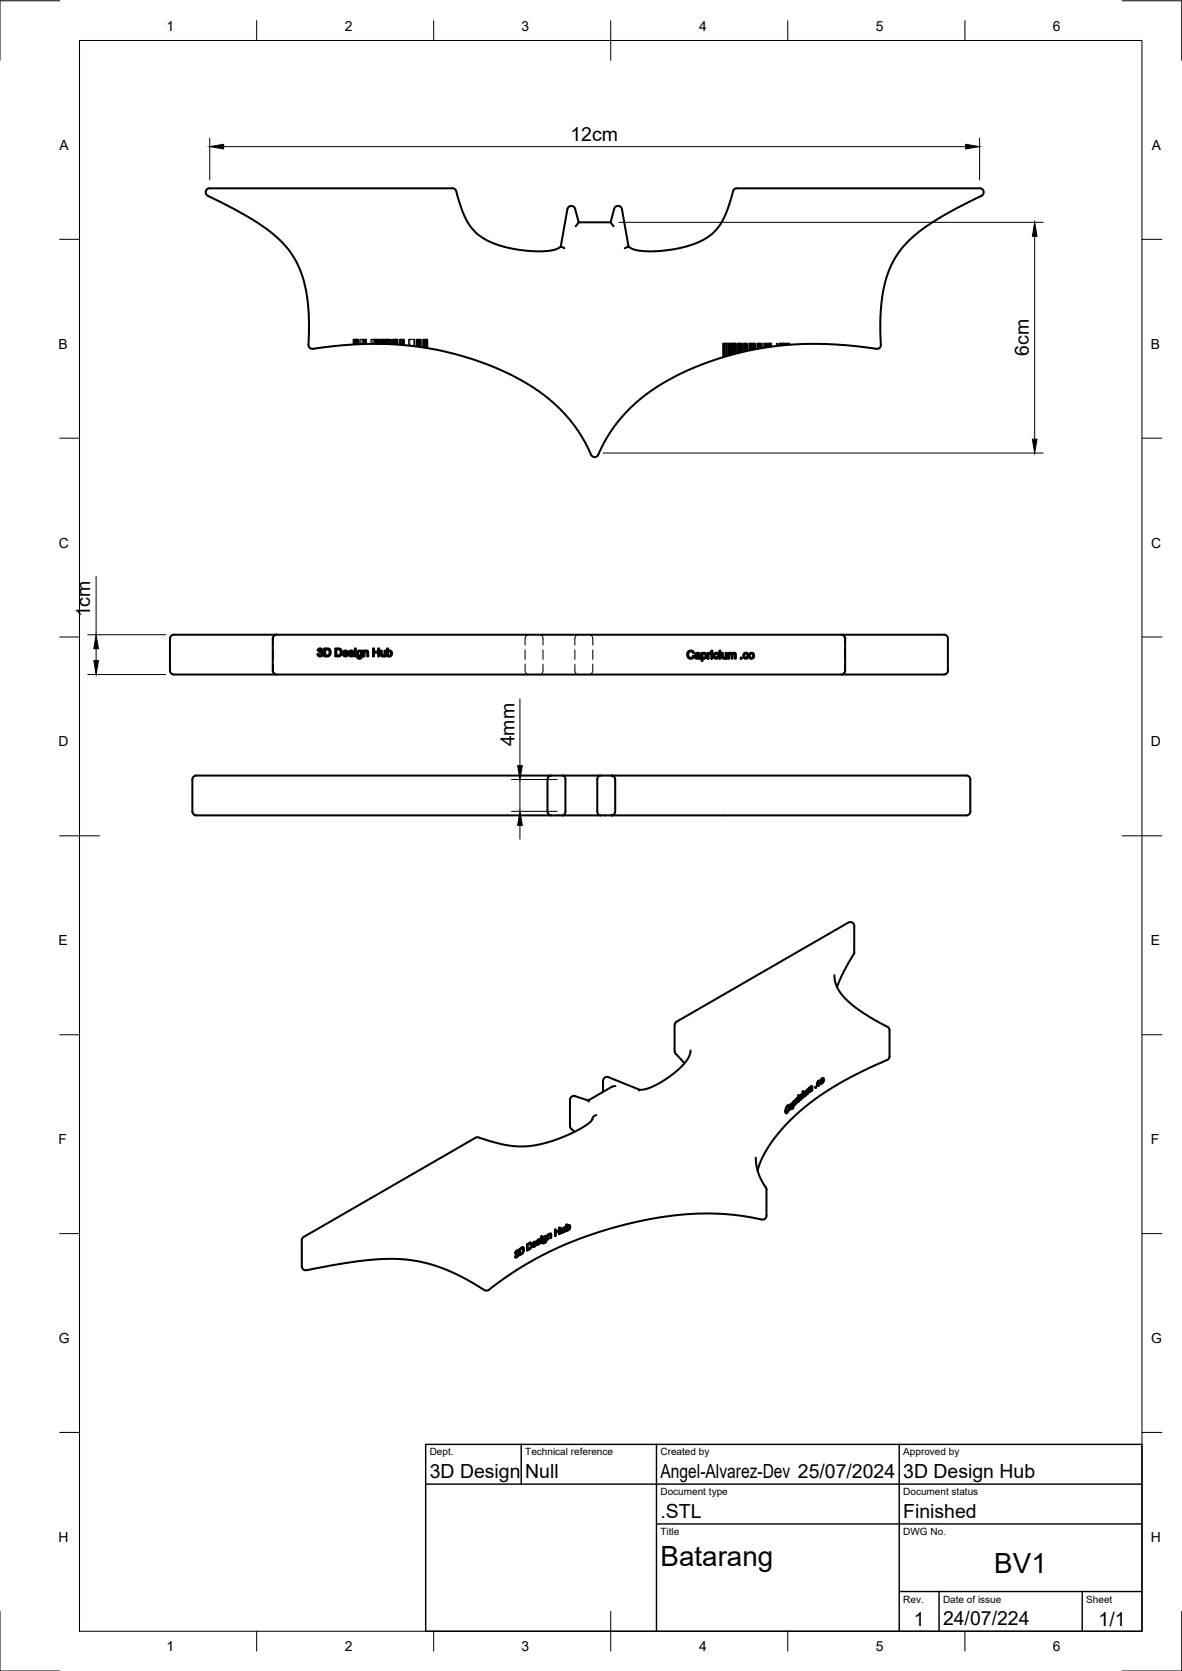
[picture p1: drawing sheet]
<svg xmlns="http://www.w3.org/2000/svg" width="297mm" height="420mm" viewBox="0 0 297 420" stroke-linecap="round" stroke-linejoin="round" font-family="sans-serif">
<!-- layer: Visible -->
<g fill="none" stroke="#000" stroke-width=".51">
<path d="M52.7 47.3h61M52.7 47.3a1.01 1.01 0 0 0-1 .8 1.01 1.01 0 0 0 .6 1.2l9.7 5 5.2 3.4 4 3.6 1.6 1.9 1.5 2.4a36.7 36.7 0 0 1 3.3 18.3v.8a4.7 4.7 0 0 0 .2 2.8 1.4 1.4 0 0 0 1.5 .1l6.9-.8 4.4-.3h6.3l4.3 .2 5 .6 5 .9 6.6 1.8 4.8 1.7 4.6 1.9 4.1 2.2 4 2.5 2.9 2.3 3.4 3.2 2.8 3.3 1.9 2.8 1.8 3.6a1.37 1.37 0 0 0 1.9 1.3l2.6-4.9 1.9-2.8 2.7-3.3 2.7-2.6 3.2-2.5 3.9-2.6 4.7-2.5 4.6-1.9 8.4-2.7 4.9-1.1 5.5-.9 6.3-.5h5.7l5.6 .3 7.5 .9 .9-.2 .3-.9M113.7 47.3a1.01 1.01 0 0 1 1 .8M114.7 48.1l1.5 5 1.4 2.9a14.6 14.6 0 0 0 10.2 6.3l3.8 .7 3.3 .2 3.9-.3 1.4-.4 .7-.5 1 .4M142.6 52.6l-1.7 9.4M144.5 52.5l.9 3.4-.7 1M144.6 52.5a1.01 1.01 0 0 0-1.1-.7 1.01 1.01 0 0 0-.9 .8M145.4 55.9h8M156.3 52.6l1.6 9.4M156.3 52.6a1.01 1.01 0 0 0-.9-.8 1.01 1.01 0 0 0-1.1 .7l-.9 3.4 .8 1M184.2 48.1l-1.6 5-1.4 2.9a14.6 14.6 0 0 1-10.1 6.3l-3.8 .7-4.4 .2-3.2-.4-1-.3-.8-.5M185.2 47.3h61"/>
<path d="M185.2 47.3a1.01 1.01 0 0 0-1 .8M246.2 47.3a1.01 1.01 0 0 1 1 .8 1.01 1.01 0 0 1-.6 1.1M246.6 49.3l-9.7 5-5.3 3.4-4 3.6-1.5 1.9-1.5 2.4a36.7 36.7 0 0 0-3.4 18.3l.2 2.8M157.9 62l-.9 .4M43 159.9l.7-.3h192.3a1.94 1.94 0 0 1 2.2 .6v8.4a1.16 1.16 0 0 1-1.6 1h-192.3a1.2 1.2 0 0 1-1.6-1v-8zM69.5 159.6a1.01 1.01 0 0 0-1 1v8a1.01 1.01 0 0 0 1 1M211.4 159.6a.97 .97 0 0 1 1 1v8a1.01 1.01 0 0 1-1 1M79.9 163.3l.5-.3 .5 .2 .1 .4-.3 .4 .4 .4a.66 .66 0 0 1-.6 .7 .66 .66 0 0 1-.7-.6h.3l.1 .3 .3 .1 .4-.5-.3-.3h-.3v-.2l.4-.2v-.3l-.4-.2-.2 .4h-.3zM81.4 163h1l.5 .3 .2 .9-.4 .7-1.3 .1zM81.7 163.3h.7l.3 .2 .1 .7-.3 .5-.8 .1zM84.2 163l1.1 .1 .4 .3 .2 .8-.4 .7-1.3 .1zM84.5 163.3h.7l.4 .3v.6l-.3 .5-.8 .1z"/>
<path d="M86.4 163.7l.7-.1 .4 .6v.2h-1.1l.1 .3 .5 .2 .2-.3h.3a.73 .73 0 0 1-1.2 .3 .73 .73 0 0 1 .1-1.2zM86.5 163.9l.4-.1 .3 .4h-.8zM87.9 163.7l.5-.1 .4 .2v.2l-.7-.2-.1 .2 .8 .3 .1 .5-.4 .3-.5-.1-.3-.4h.2l.3 .3 .4-.1v-.2l-.3-.2a.45 .45 0 0 1-.5-.2 .45 .45 0 0 1 .1-.5zM89.2 163h.2v.3h-.2zM89.2 163.6h.2v1.4h-.2zM89.9 163.7l.4-.1 .5 .2v-.2h.2v1.5l-.4 .5h-.5l-.3-.2v-.2l.7 .2 .2-.4v-.2l-.6 .2-.3-.2-.1-.7zM90 163.9l.3-.1 .4 .1v.6l-.3 .3a.54 .54 0 0 1-.4-.3 .54 .54 0 0 1 0-.6zM91.4 163.6h.2v.2l.3-.2a.49 .49 0 0 1 .6 .5v.9h-.2v-.9a.35 .35 0 0 0-.4-.3 .35 .35 0 0 0-.3 .5v.7h-.2zM93.7 163h.3v.9h1v-.9h.3v2h-.3v-.9h-1v.9h-.3zM95.7 163.6h.2v1l.3 .3 .3-.2 .1-1.1h.3v1.4h-.3v-.2l-.4 .3-.4-.2zM97.3 163h.2v.7l.5-.1 .4 .3 .1 .7-.3 .4-.5 .1-.2-.2v.1h-.2zM97.6 163.9l.3-.1a.6 .6 0 0 1 .1 1 .5 .5 0 0 1-.5-.2 .5 .5 0 0 1 0-.5z"/>
<path d="M172.9 163.8l.9-.2 .6 .4-.2 .2-.6-.4-.5 .3-.1 .9 .5 .4a.59 .59 0 0 0 .7-.5l.2 .1v.2l-.7 .4a1.09 1.09 0 0 1-.9-.6 1.09 1.09 0 0 1 .1-1.2zM174.9 164.3l.6-.2 .4 .3 .1 1.2h-.3v-.2l-.5 .2a.46 .46 0 0 1-.5-.5 .46 .46 0 0 1 .6-.3 .28 .28 0 0 0 .3-.4 .28 .28 0 0 0-.4-.1l-.3 .3h-.2zM175 165.1l.7-.2-.1 .4-.3 .1-.4-.1zM176.3 164.1h.2v.2l.6-.2 .4 .6-.3 .8-.4 .1-.3-.1v.7h-.2zM177.8 164.1h.3v.3l.2-.3 .3 .1-.1 .2-.4 .1v1.1h-.3zM178.8 164.1h.2v1.5h-.2zM178.8 163.6h.2v.3h-.2zM179.5 164.3l.6-.2 .5 .5h-.3l-.3-.3-.3 .2-.1 .6 .2 .3h.3l.2-.3h.3a.71 .71 0 0 1-1.1 .4 .71 .71 0 0 1 0-1.2zM180.8 164.1h.2v1.5h-.2zM180.8 163.6h.2v.3h-.2zM181.4 164.1h.3v1.1l.2 .2 .4-.1v-1.2h.3v1.5h-.2v-.2l-.3 .2-.5-.1zM183 164.1h.2v.3l.3-.3 .4 .1a.23 .23 0 0 0 .2 .2 .23 .23 0 0 0 .2-.3 .43 .43 0 0 1 .6 .5v1h-.2v-.9l-.2-.4-.4 .2v1.1h-.3v-1.2h-.4l-.2 .3v.9h-.2z"/>
<path d="M186.1 165.3h.3v.3h-.3zM186.9 164.3l.7-.2 .4 .5h-.2l-.3-.3-.4 .2-.1 .6 .2 .3h.4l.2-.3h.2a.71 .71 0 0 1-1 .4 .71 .71 0 0 1-.1-1.2zM49.3 195h89.2M49.4 195a1.01 1.01 0 0 0-1.1 1v8a1.01 1.01 0 0 0 1.1 1M141.3 195h-2.9l-.4 .2-.4 .5v8.4l.2 .6 .7 .3M141.3 195h9.6M141.3 195a.88 .88 0 0 1 .8 1v8a.91 .91 0 0 1-.8 1M150.9 195h2.8M150.9 195a.91 .91 0 0 0-.8 1v8a.91 .91 0 0 0 .8 1M242.8 195h-89.1l.6 .3 .3 .7v8.1l-.3 .6-.6 .3h89.1M242.9 195a1.01 1.01 0 0 1 1 1M243.8 196v8"/>
<path d="M49.3 205h104.4M243.9 204a1.01 1.01 0 0 1-1 1M213.2 232l-43.2 24.9M213.2 232a.98 .98 0 0 1 1.5 .9v6.7l-2.8 5-1.5 3.6M169.5 257.8v6.5M170 256.9l-.3 .4-.2 .5M209.7 245.2a9.4 9.4 0 0 0 4.1 7.2l3.9 2.8 5.3 3M223 258.2l.4 .3 .2 .6-.1 6.5M147.8 276.7l-3.2-1.1a1.01 1.01 0 0 0-1.4 1v6.5l.4 .8M147.8 276.7l.1 .3M154.7 273.1l-.9 .2-6 3.4M160.8 274l-.2 .2"/>
<path d="M160.8 274l-7.9-3.2a1.01 1.01 0 0 0-1.3 1l-.1 2.8M169.5 264.3l.3 .7 2.2 2.4M173.5 264.1l-.2 1.2-.8 1.5-1.3 1.4-2 1.8-2.2 1.5-2.6 1.5-1.6 .7-2 .3M197.4 279.5l.2 .2M197.5 279.3v.3l-.1-.1M197.5 278.9v.4l-.1-.1M197.7 278.6l-.3 .2M197.7 279.7l.1 .1-.2 .1M197.8 278.1l.3 .2 .1-.2M197.8 278.1l.2 .1h-.3M197.8 278.3l-.2 .2M197.8 278.1l-.4 .8 .1 1"/>
<path d="M198 278l.2 .1-.1-.2-.3 .2M198 279.3l-.3 .4-.2-.1M198 279.3l-.2 .5M198 279.3l.2-.5-.1 .5M198.4 278.7h.1M198.4 278.6v.1M198.5 278.5v.1M198.6 278l-.2 .2M198.6 277.7l-.1 .2M198.7 277.6l.1 .1-.1 .1M198.7 278.7l-.1 .3M198.8 278l-.2 .5"/>
<path d="M198.8 277.7l-.4 1v.3h.2l-.2-.2M198.8 278.5v.3M198.9 278.4l-.4 .4M198.9 277.5l.1 .1-.1-.1-.3 .2-.2 .6 .1-.1M198.9 278.4l.2 .1-.1-.1M198.9 278.1v.3M198.9 278.5v.1l.2-.1M199 277.6v.8l-.1-.1M199.2 277.6l.2 .3M199.3 278.1v.6l-.1-.1M199.4 277.2l-.1 .4M199.5 276.9l.2 .1v.5l-.2 .4-.3-.1"/>
<path d="M199.5 276.9h.2M199.5 278h-.3l.2 .1M199.5 277l-.1 .2-.1-.1-.1 .1v1.6l.1-.1M199.7 276.7l.2 .1-.3-.1-.4 .4M199.7 277.8l-.2 .2-.3-.1M199.8 277.5l-.2 .3M199.9 276.8v.3l-.2-.1M199.9 277.1l-.2 .3M200.2 276.8v.6h-.2M200.2 276.4v-.1l-.2 1.3 .2-.2M200.2 276.6v.2l-.2-.1M200.2 276.2h.2"/>
<path d="M200.3 276.4l-.3 .1M200.3 276.2h.1l.1-.2-.3 .4h-.2M200.3 276.3l-.1 .1M200.6 276.9l.1 .1v-1.2l-.1 .1v1.2l.1-.1M200.6 275.5l.1 .1v-.3l-.1 .4 .1-.1M201 276.1l.1 .3-.2-.1M201.1 275.7l-.1 .4-.1-.1M201.1 275.4h.3M201.2 275.3l.2 .2 .1-.1M201.2 275.4l-.2 .3M201.3 275.2l.2 .2-.1-.2-.3 .2-.2 .8 .1 .4 .2-.1-.3-.2M201.4 276.2l-.3 .2"/>
<path d="M201.4 276.2l-.2 .3M201.4 276.2l.2-.4-.1 .4M201.7 275.9l.1 .1v-1.2l-.1 1.3 .1-.1M201.7 274.5l.1 .1v-.3l-.1 .4 .1-.1M202 275.4l.3 .2-.1 .1M202.2 275.4l.3-.2 .2-1.2v1.2l-.2-.1-.2 .5M202.2 275.4l-.2-.1 .2 .1v-.9l-.2 .1 .1 1M202.6 275.2v.1l.1-.1M203.1 273.9v-.1l-.1 1.3 .1-.2M203.1 274.1v.8l-.1-.1M203.2 273.9l-.1 .2-.1-.1M203.3 273.6l.2 .2v.8l.1-.1"/>
<path d="M203.3 273.7l-.2 .1M203.6 273.5h-.2l-.3 .4h-.1M203.6 273.9v.6l-.1-.1M203.7 273.5l-.1 .4-.4-.2M203.7 273.3h.3v1l.1-.2-.1-.1M203.8 273.3l-.2 .2M203.8 273.2l.3 .1v.8M204.1 273.3a.23 .23 0 0 0-.2-.2 .23 .23 0 0 0-.2 .3l-.2 .1M204.9 273.3l.2 .2v-.3l-.2 .4 .2-.1M205.3 272.8h.1M205.4 272.6l.1 .3-.2-.1M205.5 272.2l-.1 .4-.1-.1"/>
<path d="M205.6 271.9h.2M205.7 271.8l.2 .2 .2-.1M205.7 271.9l-.3 .2M205.8 271.7l.3 .2-.2-.2-.4 .2-.2 .8 .1 .4 .3-.1-.4-.2M205.8 272.7l-.3 .2M205.8 272.7l-.1 .3M205.8 272.7l.3-.4-.1 .4M206.2 271.9l.2 .3M206.2 272.3l.4 .1M206.4 271.6l-.1 .4M206.5 271.3h.3M206.6 271.2l.3 .2-.1 .5-.3 .4-.3-.2"/>
<path d="M206.6 271.3l-.3 .2M206.8 271.1v.2M206.8 271.3l.2 .2v.4l-.1-.1M206.8 272.2l-.2 .2M207 271.9l-.3 .2M207 271.5l-.1-.4-.6 .3-.1 .9 .4 .1M222.9 266.5l-6.3 2.9-6.2 3.3-4.1 2.6-5.3 4.1-3.6 3.5-3.4 4.1-2.5 4.3-1.1 3M223.6 265.6l-.2 .5-.5 .4M119.5 286.1l-43.2 24.9-.3 .4-.2 .5v6.5l.4 .8a1.52 1.52 0 0 0 1.6 0l9-1.6 5-.7 5.8-.4 4.2 .2 4.8 .8 4.7 1.4 4.9 2.3 5 2.8a1.32 1.32 0 0 0 1.7 .3M120.3 286l-.8 .1M143.6 283.9l.8 .7M148.9 281.4l-.6 .7-1.2 1-3.8 2-5.1 2-4 .9-2.6 .3-3.3-.2-4.1-.9-3.9-1.2"/>
<path d="M148.9 281.4h.1M149.9 280.4l-.7 .4-.3 .6M189.9 291.1l.2 2.1 .5 1.9 2 4M192.6 299.1v6.6a1.17 1.17 0 0 1-1.8 .8l-3.5-.7-4.3-.5-4.4-.2-4.4 .1-8.6 .9-10 2.2-5.1 1.5-4.8 1.7-8.1 3.4-8 4.6-6.7 4.8M129.7 314.8l-.1 .3-.1-.1M129.7 316l-.1-.2-.2 .2 .2 .2 .2-.1M129.8 314.5l.2 .1h-.3M129.8 314.6l-.2 .1M129.8 315.2l.2 .1h-.1M129.9 314.5l.3 .1v-.1M129.9 315.1l.4 .2-.1-.2M130 314.6l-.2 .8v-.1"/>
<path d="M130 315.1h.2M130 315.3l-.1 .6h-.4l.3 .2 .4-.3M130.1 314.4l-.5 .3-.2 .5 .2-.1M130.2 314.9l-.3 .1M130.2 314.6v.3l-.2-.1M130.3 315.3l-.1 .5-.2-.1M130.7 314.1v1.3M131 313.7l.4 .3v.7l-.4 .5-.3 .2-.2-.1M131.1 313.7l.2 .2M131.2 313.8l-.6 .2M131.2 315.2l-.3 .1M131.3 313.6l.3 .2-.3-.2-.8 .4v1.7l.5-.3"/>
<path d="M131.4 315l-.2 .2-.1-.1M131.5 314.8l-.2 .2M131.6 313.8l.1 .4-.3-.2M131.6 314.5v.3l-.2-.1M131.7 314.2l-.1 .3-.1-.1M132.6 312.9v1.3M133 312.6l.4 .2-.1 .8-.7 .6-.2-.1M133 312.5l.3 .2M133.2 312.7l-.7 .2M133.2 314l-.4 .1M133.2 312.5l.4 .2-.4-.3-.8 .5v1.6l.5-.3M133.3 313.9l-.1 .1h-.2"/>
<path d="M133.5 313.6l-.3 .2M133.6 312.7v.3l-.2-.1M133.6 313.4l-.1 .2h-.2M133.6 313v.4l-.2-.1M134.1 312.6l-.1 .3M134.2 312.3l.3 .1M134.3 312.3l.3 .3-.6 .3-.2-.1M134.3 312.4l-.3 .1M134.5 313.1l-.2 .4M134.6 312.5l.1 .1v-.3l-.4-.1-.5 .7 .1 .6h.4l-.5-.3 .3 .1-.1-.2M134.6 312.5l.1 .1M134.6 313.2l.1-.4-.6 .5"/>
<path d="M134.7 312.7l-.7 .4-.2-.1M135 312.1h.1M135 312.1h.7M135.1 312.4l.5-.1-.3-.1 .3 .2-.3 .4-.3-.1 .4 .2 .2-.2M135.1 312h-.1M135.2 312.8l-.1-.2-.2 .2 .1 .2 .4-.1M135.2 311.7l.5 .1M135.3 311.8l-.3 .1M135.4 311.6l.3 .2v-.2M135.5 312.1l.3 .2-.1-.2M135.6 311.6l-.6 .3-.1 .4 .2 .1-.1-.1M135.7 312.5l-.2 .2"/>
<path d="M135.8 312.3l-.1 .2-.1-.1M136 310.9l.2 .1v-.2l-.2 .3 .2-.1M136 312.3l.2 .1v-1.2l-.2 .1v1.2l.2-.1M136.4 311.7l.1 .4h.4l-.5-.3M136.4 311.5l.3 .4M136.7 311.2l-.1 .4M136.7 310.9l.4 .1M136.8 310.9l.4 .3-.1 .4-.3 .3-.4-.2M136.9 311l-.4 .2M137.1 311.7l-.2 .4M137.1 310.9l-.5 .1-.2 .7M137.1 312.4l-.3 .1-.3-.1h.2"/>
<path d="M137.2 311.8l-.2 .5-.6 .1 .1 .2 .3-.1M137.2 310.9l.2-.3-.1 1.4h-.2M137.3 312.1l-.2 .3-.1-.1M137.8 310.6v-.2l-.2 .1v1.2l.2-.1M137.9 310.6l-.1 1-.2-.1M138 310.3l.2 .1M138 310.3l.3 .2v.8l.2-.1M138.1 310.3l.2 .1M138.1 310.4l-.3 .2M138.3 310.2l.2 .3v.7l-.2-.1M138.4 310.2l.1 .1M138.5 310.2l-.4 .1-.3 .3-.2-.1"/>
<path d="M139.4 309.6l.3 .2 .8-.4v-.7l.2-.1v1.6l-.2-.1M139.7 309.9v.8l-.3-.1M139.7 309.8v-.7l-.3 .1v1.6l.3-.1M140.3 309.5l.2 .1v.7l.2-.1M140.5 309.6l-.8 .3-.3-.1M141 309.6l.2 .1v-.9l-.2 .1v.9l.2 .2-.1-.1M141 309.7l.4 .2-.2 .1M141 309.6l.3 .2M141.2 309.7l.2 .1 .3-.2 .1-1 .2-.1v1.2l-.3-.2-.3 .4M141.8 309.6v.2l.2-.1M142.3 308.8l.2 .4M142.3 309.2l.5 .2"/>
<path d="M142.3 309l.3 .2M142.5 309.3v.2M142.5 308.4v-.6l-.2 .1v1.6h.2l-.2-.1M142.6 308.5l-.1 .4M142.6 308.2l.2 .1a.45 .45 0 0 1 .3 .5 .45 .45 0 0 1-.6 .4l-.2-.2M142.7 308.1l.3 .2M142.8 308.3l-.2 .2-.3-.2M142.9 308.1l.4 .2-.1-.2M143.1 308.1l-.6 .3-.2-.1M143.2 309l-.4 .4-.5-.3M143.3 308.3v.2l-.3-.1M143.3 308.5l-.1 .5h-.2"/>
<circle cx="176.9" cy="164.9" r=".51"/>
<circle cx="188.8" cy="164.9" r=".52"/>
<circle cx="188.9" cy="164.9" r=".72"/>
</g>
<!-- layer: Hidden -->
<g fill="none" stroke="#000" stroke-width=".25">
<path d="M88.8 85.3v1.3v-1.3h.2v1.3v-1.3h.4v1.3v-1.3h.3v1.3v-1.3h.2v1.3M89 85.3v1.3M89.2 85.3v1.3M89.3 85.3v1.3M89.6 85.3v1.3M89.8 85.3v1.3M89.9 85.3v1.3M90 86.6l-.1-1.3v1.3M90 85.3l.1 1.3M90.7 85.3v1.2M91.1 85.3v1.2M91.4 85.3v1.2"/>
<path d="M91.6 85.3v1.2M91.7 85.3v1.2M91.9 85.3v1.2M92 86.5v-1.2h-.2v1.2v-1.2h-.3v1.2v-1.2h-1.1v1.2M92 85.3l.1 1.2M92 85.3v1.2M93.5 85.3v1.2M93.9 85.3h.3l.1 1.2v-1.2h.3v1.2v-1.2h.2v1.2l.1-1.2v1.2M93.9 85.3h-.7v1.2M93.9 85.3v1.2M94.4 85.3v1.2M94.5 85.3v1.2"/>
<path d="M94.6 85.3v1.2M94.7 85.3v1.2M95.1 86.5v-1.2h.2v1.2v-1.2h.5v1.2v-1.2h.5v1.2l-.1-1.2h.3v1.2M95.4 85.3v1.2M95.5 85.3v1.2M96.1 85.3v1.2M96.2 85.3v1.2M96.7 85.3v1.2v-1.2l.1 1.2v-1.2l.1 1.2v-1.2h.1v1.2v-1.2h.3l-.1 1.2v-1.2h.3v1.2v-1.2h.2v1.2M96.9 85.3v1.2M97.1 85.3v1.2M97.5 85.3v1.2M97.6 85.3v1.2"/>
<path d="M97.7 85.3l.1 1.2M97.8 85.3v1.2M97.8 86.5v-1.2l.1 1.2M98.1 86.6v-1.3h.3v1.3M98.7 86.6v-1.3l.1 1.3-.1-1.3h.3v1.3l-.1-1.3h.4v1.3v-1.3h.4v1.3v-1.3h.3v1.4M98.8 85.3v1.3M98.9 85.3v1.3M99.1 85.3v1.3v-1.3M99.1 85.3v1.3M99.6 85.3v1.3M99.7 85.3v1.3M99.9 85.3v1.3"/>
<path d="M100.7 85.3v1.4M101 85.3v1.4M101 85.3h-.4v1.4v-1.4h-.3v1.4M101.1 85.3v1.4M101.2 85.3v1.4M101.4 85.3h-.1v1.4v-1.4h-.3v1.4M101.5 85.3l-.1 1.5M101.5 85.3v1.5M103 85.3h-.3v1.6M104 87v-1.7h.3v1.8M104 85.3h-1v1.6M104.7 85.3v1.8v-1.8h.2"/>
<path d="M104.8 85.3v1.8M104.9 85.3v1.8zM104.9 85.3v1.8M104.9 85.3l.1 1.9M105 85.3h.2v1.9M105.2 85.3v1.9M105.2 85.3h.2v1.9M105.4 85.3h.2v1.9M105.6 85.3v1.9v-1.9h.3v2M106.5 85.3v2.1v-2.1M106.5 87.4v-2.1h.3l.1 2.1v-2.1h.2v2.2v-2.2h.2v2.2v-2.2h.1v2.2M106.5 85.3h-.3v2"/>
<path d="M106.5 85.3l.1 2.1M107.2 85.3v2.2M107.4 85.3l.1 2.2M181.9 86.3v3.5M182 86.3v3.4M182.1 86.3v3.4M182.1 86.3h-.3v3.5l-.1-3.5v3.5M182.2 86.3v3.4M182.6 86.3v3.3M182.6 86.3h-.5v3.4M182.9 86.3v3.2M183.1 89.4v-3.1h-.5v3.3"/>
<path d="M183.1 86.3h.3v3v-3M183.1 86.3v3.1M183.4 86.3h.1M183.7 86.3v3v-3h.1v2.9v-2.9h.2v2.9v-2.9h.3v2.8M183.7 86.3v3M183.8 86.3v2.9M183.9 86.3v2.9M184 86.3v2.9M184.1 86.3v2.8M184.2 86.3v2.8M184.3 86.3v2.8M184.3 86.3h.3v2.7"/>
<path d="M184.4 86.3v2.7M184.6 86.3v2.7M184.6 86.3h.2v2.6M184.6 86.3v2.7v-2.7M184.7 86.3v2.7M184.8 86.3l.1 2.6M184.9 86.3v2.6M184.9 86.3v2.6v-2.6M184.9 86.3l.1 2.6M185.5 86.3v2.5M185.6 86.3v2.5v-2.5M185.9 88.7v-2.4h-.2v2.4v-2.4h-.2v2.5v-2.5h-.2v2.5"/>
<path d="M186.2 86.3v2.3M186.3 86.3v2.3M186.5 88.5v-2.2v2.2v-2.2h-.3v2.3v-2.3h-.3v2.4M187 86.3h-.2v2.2M187.1 86.3v2.1M187.5 86.3v2M187.6 88.3v-2h-.3v2v-2h-.1v2.1v-2.1h-.2v2.1M188 88.2v-1.9h-.3v1.9M188.4 86.3l-.1 1.8M188.5 86.3v1.8M188.6 86.3v1.8M188.6 86.3h-.2v1.8"/>
<path d="M188.7 86.3v1.8M189.2 86.3v1.6M189.3 86.3v1.6M189.5 86.3h.1M189.6 86.3l-.1 1.6v-1.6h-.1l-.1 1.6v-1.6h-.3v1.7v-1.7h-.4v1.8M190 87.8v-1.5h-.2v1.5M190.4 86.3v1.4v-1.4h.2v1.4v-1.4v1.4l.2-1.4v1.4M190.5 86.3v1.4M190.8 86.3h.1v1.3M190.9 86.3v1.3M190.9 86.3h.2v1.3M191.1 86.3h.2v1.3"/>
<path d="M191.3 86.3v1.2M191.6 87.5v-1.2h-.3v1.2M192.2 86.3v1.1M192.6 86.3v1.1M192.6 86.3h-.3v1.1l.1-1.1h-.2v1.1v-1.1h-.3v1.1M192.7 86.3v1M192.8 86.3v1M192.9 86.3h-.3v1M193 86.3h-.1v1M193.1 86.3v1M193.4 86.3v.9M193.5 86.3h-.5v1"/>
<path d="M193.5 86.3v.9M193.6 86.3v.9M193.8 87.2v-.9l.1 .9M193.8 86.3h-.3v.9M195.4 87v-.7h-.3v.7M195.8 86.3l-.1 .6M195.9 86.3v.6M196 86.3v.6M196.4 86.3v.6M196.6 86.3v.5M196.8 86.3v.5M197 86.3h.1"/>
<path d="M197 86.3v.5v-.5h-.3l.1 .5v-.5h-.4v.6v-.6h-.3v.6v-.6h-.3v.6M197.4 86.3v.5M197.5 86.3v.5M197.8 86.3h-.4v.5l-.1-.5h-.2v.5M198.1 86.3v.4M198.2 86.3v.4M198.4 86.3v.4M198.5 86.7v-.4h-.2v.4l-.1-.4h-.4v.4M69.7 159.6a1.01 1.01 0 0 0-1 1v1.6M132.9 159.6l-.6 .2-.3 .5v1.9M135.7 159.6a.93 .93 0 0 1 .8 1v1.6M145.2 159.6a.93 .93 0 0 0-.7 1v1.6"/>
<path d="M148 159.6l.6 .2 .3 .5 .1 1.9M211.2 159.6a1.01 1.01 0 0 1 1 1v1.6M68.7 167v1.6a1 1 0 0 0 1 1M68.7 163.4v2.4M132 167v1.9l.3 .5 .6 .2M132 163.4v2.4M136.5 167v1.6a.93 .93 0 0 1-.8 1M136.5 163.4v2.4M144.5 167v1.6a.91 .91 0 0 0 .7 1M144.5 163.4v2.4M149 167l-.1 1.9-.3 .5-.6 .2M149 163.4v2.4"/>
<path d="M212.2 167v1.6a1.01 1.01 0 0 1-1 1M212.2 163.4v2.4"/>
</g>
<!-- layer: BORDER -->
<g fill="none" stroke="#000" stroke-width=".25">
<path d="M15 .2h-15v15M20 10.2h267v400h-267zM64.5 5.2v5M109 5.2v5M153.5 5.2v10M198 5.2v5M242.5 5.2v5M282 .2h15v15M15 60.2h5M287 60.2h5M15 110.2h5M287 110.2h5"/>
<path d="M15 160.2h5M287 160.2h5M15 210.2h10M282 210.2h10M15 260.2h5M287 260.2h5M15 310.2h5M287 310.2h5M15 360.2h5M287 360.2h5M0 405.2v15h15M64.5 410.2v5"/>
<path d="M109 410.2v5M153.5 405.2v10M198 410.2v5M242.5 410.2v5M297 405.2v15h-15"/>
</g>
<!-- layer: TITLEBLOCK -->
<path d="M107 363.2h180v47h-180zM107 373.2h180M131 363.2v10M165 363.2v47M226 363.2v47M165 383.2h122M226 400.2h61M236 400.2v10M272 400.2v10" fill="none" stroke="#000" stroke-width=".36"/>
<!-- layer: FD_Dimensions -->
<g fill="none" stroke="#000" stroke-width=".25">
<path d="M52.7 34.8v10.5M56.2 36.9h186.5M246.2 34.8v10.5M155.5 55.9h106.6M260 59.4v51M151.5 113.9h110.6M22.1 159.6h19.5M24.2 144.9v14.7M22.1 169.6h19.5M24.2 163.1v3M130.7 175.7v16.8M128.6 196h11.4"/>
<path d="M130.7 196v8M128.6 204h11.4M130.7 207.5v3.5"/>
</g>
<path d="M52.7 36.9l3.5-.6v1.1zM242.7 36.3l3.5 .6-3.5 .5zM260 55.9l.6 3.5h-1.2zM259.4 110.4h1.2l-.6 3.5zM23.6 166.1h1.1l-.5 3.5zM24.2 159.6l.5 3.5h-1.1zM130.1 192.5h1.2l-.6 3.5zM130.7 204l.6 3.5h-1.2z" fill="#000" stroke="#000" stroke-width=".25"/>
<g font-size="7">
<text x="166" y="393.7">Batarang</text>
<text x="249.9" y="395.4">BV1</text>
</g>
<g font-size="4.9">
<text x="143.3" y="35.4">12cm</text>
<text x="258.6" y="89.5" transform="rotate(-90 258.6 89.5)">6cm</text>
<text x="22.7" y="155.2" transform="rotate(-90 22.7 155.2)">1cm</text>
<text x="129.3" y="187.7" transform="rotate(-90 129.3 187.7)">4mm</text>
<text x="108" y="371.7">3D Design</text>
<text x="132" y="371.7">Null</text>
<text x="166" y="371.7">Angel-Alvarez-Dev 25/07/2024</text>
<text x="227" y="371.7">3D Design Hub</text>
<text x="166" y="381.7">.STL</text>
<text x="227" y="381.7">Finished</text>
<text x="229.6" y="408.8">1</text>
<text x="237" y="408.7">24/07/224</text>
<text x="276.1" y="408.8">1/1</text>
</g>
<g font-size="3.5">
<text x="41.9" y="7.7">1</text>
<text x="86.6" y="7.7">2</text>
<text x="131.1" y="7.7">3</text>
<text x="175.7" y="7.7">4</text>
<text x="220.1" y="7.7">5</text>
<text x="264.6" y="7.7">6</text>
<text x="15" y="37.7">A</text>
<text x="289.5" y="37.7">A</text>
<text x="14.7" y="87.7">B</text>
<text x="289.2" y="87.7">B</text>
<text x="14.8" y="137.7">C</text>
<text x="289.3" y="137.7">C</text>
<text x="14.7" y="187.7">D</text>
<text x="289.2" y="187.7">D</text>
<text x="14.7" y="237.7">E</text>
<text x="289.2" y="237.7">E</text>
<text x="14.7" y="287.7">F</text>
<text x="289.2" y="287.7">F</text>
<text x="14.8" y="337.7">G</text>
<text x="289.3" y="337.7">G</text>
<text x="14.7" y="387.7">H</text>
<text x="289.2" y="387.7">H</text>
<text x="41.9" y="415.2">1</text>
<text x="86.6" y="415.2">2</text>
<text x="131.1" y="415.2">3</text>
<text x="175.7" y="415.2">4</text>
<text x="220.1" y="415.2">5</text>
<text x="264.6" y="415.2">6</text>
</g>
<g font-size="2.5">
<text x="108" y="366">Dept.</text>
<text x="132" y="366">Technical reference</text>
<text x="166" y="366">Created by</text>
<text x="227" y="366">Approved by</text>
<text x="166" y="376">Document type</text>
<text x="227" y="376">Document status</text>
<text x="166" y="386">Title</text>
<text x="227" y="386">DWG No.</text>
<text x="227" y="403">Rev.</text>
<text x="237" y="403">Date of issue</text>
<text x="273" y="403">Sheet</text>
</g>
</svg>
